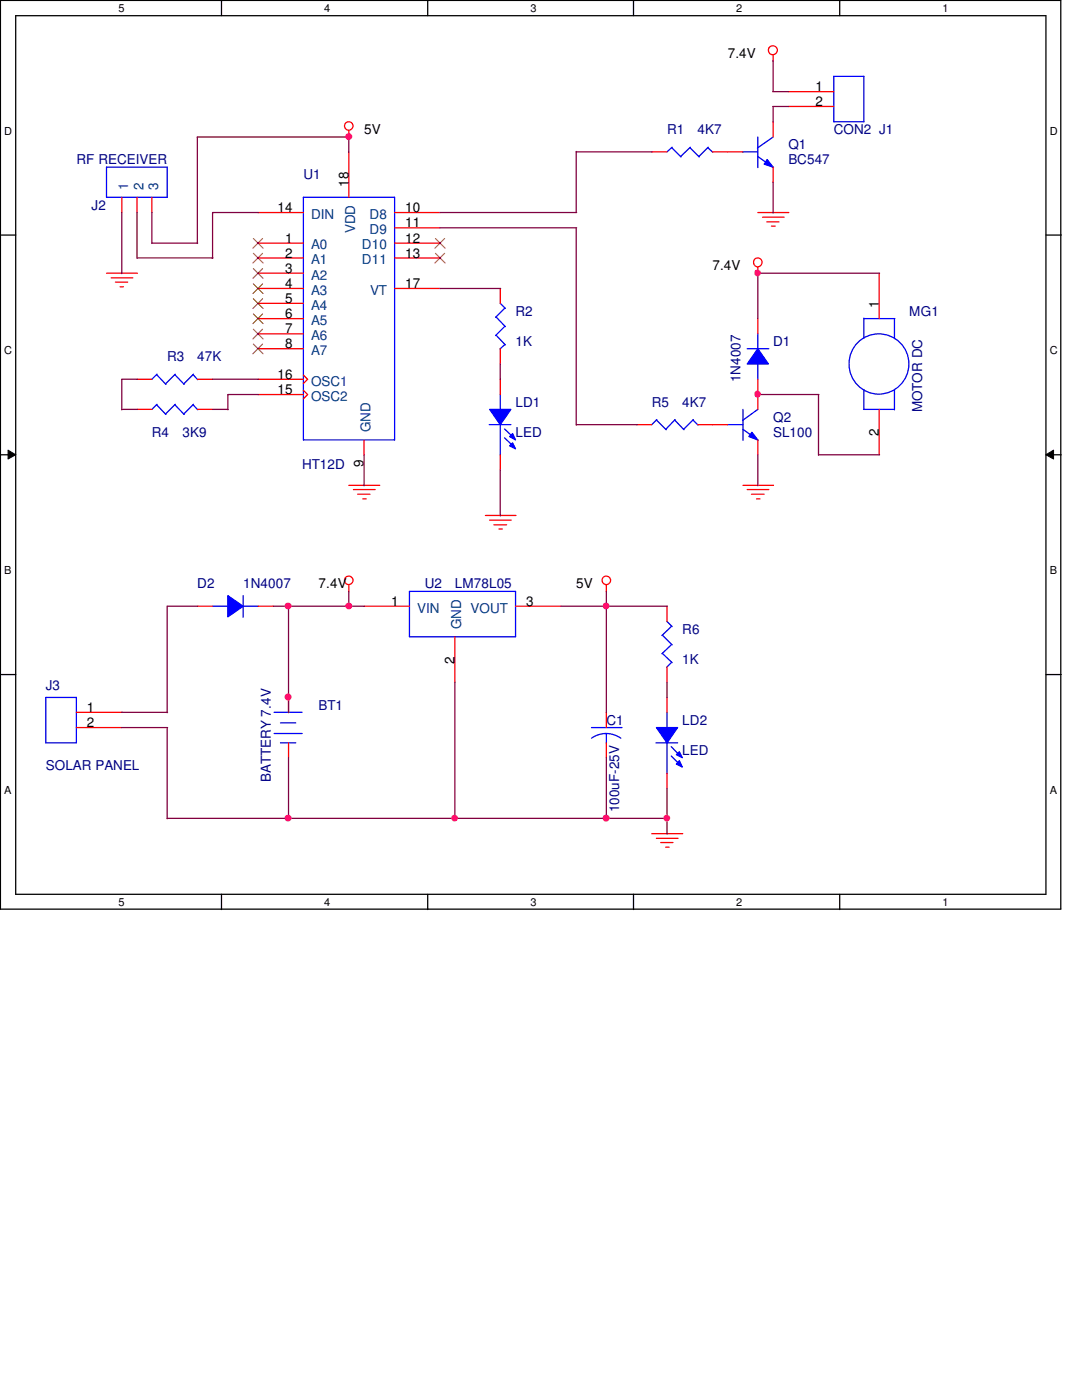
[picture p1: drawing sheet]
<svg xmlns="http://www.w3.org/2000/svg" width="216mm" height="279mm" viewBox="0 0 216 279" stroke-linecap="round" stroke-linejoin="round" font-family="sans-serif">
<path d="M.1 .1h211.6v181.3h-211.6zM3.1 3.1h205.6v175.4h-205.6z" fill="none" stroke="#000" stroke-width=".25"/>
<g fill="#fff">
<path d="M23.6 .4h1.2v2.4h-1.2z"/>
<path d="M23.6 178.8h1.2v2.4h-1.2z"/>
</g>
<path d="M44.2 .1v3M44.2 178.5v3" fill="none" stroke="#000" stroke-width=".25"/>
<g fill="#fff">
<path d="M64.7 .4h1.2v2.4h-1.2z"/>
<path d="M64.7 178.8h1.2v2.4h-1.2z"/>
</g>
<path d="M85.3 .1v3M85.3 178.5v3" fill="none" stroke="#000" stroke-width=".25"/>
<g fill="#fff">
<path d="M105.8 .4h1.2v2.4h-1.2z"/>
<path d="M105.8 178.8h1.2v2.4h-1.2z"/>
</g>
<path d="M126.4 .1v3M126.4 178.5v3" fill="none" stroke="#000" stroke-width=".25"/>
<g fill="#fff">
<path d="M146.9 .4h1.2v2.4h-1.2z"/>
<path d="M146.9 178.8h1.2v2.4h-1.2z"/>
</g>
<path d="M167.6 .1v3M167.6 178.5v3" fill="none" stroke="#000" stroke-width=".25"/>
<g fill="#fff">
<path d="M188 .4h1.2v2.4h-1.2z"/>
<path d="M188 178.8h1.2v2.4h-1.2z"/>
<path d="M.8 25h1.6v2.3h-1.6z"/>
<path d="M209.5 25h1.5v2.3h-1.5z"/>
<path d="M.8 68.7h1.6v2.4h-1.6z"/>
<path d="M209.5 68.7h1.5v2.4h-1.5z"/>
</g>
<path d="M.1 46.9h3M208.7 46.9h3.1" fill="none" stroke="#000" stroke-width=".25"/>
<g fill="#fff">
<path d="M.8 112.6h1.5v2.4h-1.5z"/>
<path d="M209.5 112.6h1.4v2.4h-1.4z"/>
</g>
<path d="M.1 90.8h3M208.7 90.8h3.1" fill="none" stroke="#000" stroke-width=".25"/>
<path d="M1.6 89.8l1.5 1-1.5 .8zM208.7 90.8l1.5-1v1.8z" fill="#000"/>
<path d="M1.6 89.8l1.5 1-1.5 .8zM208.7 90.8l1.5-1v1.8z" fill="none" stroke="#000" stroke-width=".2"/>
<g fill="#fff">
<path d="M.8 156.5h1.5v2.3h-1.5z"/>
<path d="M209.5 156.5h1.4v2.3h-1.4z"/>
</g>
<path d="M.1 134.6h3M208.7 134.6h3.1" fill="none" stroke="#000" stroke-width=".25"/>
<g fill="none" stroke="#f00" stroke-width=".25">
<path d="M154.3 11v1.3M69.6 26.1v1.3M21.3 54.5h6.1M22.2 55.5h4.3M23 56.3h2.5M24 57.2h.6M151.2 42.4h6.2M151.2 53.3v1.3M152.1 43.3h4.4M153 44.3h2.4M153.9 45.1h.8M69.6 96.9h6.2"/>
<path d="M70.5 97.7h4.3M71.4 98.6h2.4M72.4 99.6h.7M148.3 96.9h6M149.1 97.7h4.3M149.9 98.6h2.6M151 99.6h.6M69.6 116.8v1.3M96.9 102.9h6.1M97.7 103.8h4.3M98.6 104.7h2.5M99.6 105.6h.6"/>
<path d="M121 116.8v1.3M130 166.4h6.2M131 167.3h4.3M131.8 168.1h2.5M132.8 169.1h.7"/>
<circle cx="154.2" cy="10" r=".9"/>
<circle cx="69.6" cy="25.1" r=".85"/>
<circle cx="151.2" cy="52.3" r=".87"/>
<circle cx="69.6" cy="115.8" r=".85"/>
<circle cx="121" cy="115.8" r=".85"/>
</g>
<path d="M148.2 30.3h3M151.2 31.2l3.1 2.2M151.2 27.3v6.1M154.3 27.3l-3.2 2.2" fill="none" stroke="#00f" stroke-width=".25"/>
<path d="M153.1 31.8l1.2 1.6-1.8-.6z" fill="#00f"/>
<path d="M134 29.5l1.9 1.8M134.1 29.4l-1 .9M137.7 29.5l1.8 1.8M137.8 29.4l-2 1.8M141.2 29.5l1 .9M141.3 29.4l-1.9 1.8M153.1 31.8l1.2 1.6-1.8-.6zM149.1 69.6h4.3M151.2 66.5v3.1M151.2 72.6v3.1" fill="none" stroke="#00f" stroke-width=".25"/>
<path d="M130 30.3h3.1M142.2 30.3h6.1M154.3 24.3v3M154.3 33.4v3" fill="none" stroke="#f00" stroke-width=".25"/>
<path d="M151.2 69.6l2.1 3h-4.2z" fill-rule="evenodd" fill="#00f"/>
<path d="M151.2 69.6l2.1 3h-4.2zM130.9 148.3h4.3M133.1 142.2v3.1M133.1 148.3v6" fill="none" stroke="#00f" stroke-width=".25"/>
<path d="M151.2 63.6v3M151.2 75.7v3" fill="none" stroke="#f00" stroke-width=".25"/>
<path d="M131 145.2h4.2l-2.1 3.1z" fill-rule="evenodd" fill="#00f"/>
<path d="M131 145.2h4.2l-2.1 3.1z" fill="none" stroke="#00f" stroke-width=".25"/>
<path d="M135.6 151.8l.5 1.3-1.1-.6z" fill-rule="evenodd" fill="#00f"/>
<path d="M135.6 151.8l.5 1.3-1.1-.6z" fill="none" stroke="#00f" stroke-width=".25"/>
<path d="M135.6 150l.5 1.2-1.1-.6z" fill-rule="evenodd" fill="#00f"/>
<path d="M21.3 33.4h12.1v6h-12.1zM145.1 84.8h3.2M148.3 85.7l3 2.2M148.3 81.7v6.2M151.2 81.7l-3 2.2M133.9 149l1.9 2M133.9 150.9l1.9 1.8M135.6 150l.5 1.2-1.1-.6z" fill="none" stroke="#00f" stroke-width=".25"/>
<path d="M24.3 39.4v3M27.3 39.4v3M30.3 39.4v3M133.1 139.2v3M133.1 154.3v3" fill="none" stroke="#f00" stroke-width=".25"/>
<path d="M150 86.3l1.2 1.5-1.8-.7z" fill="#00f"/>
<path d="M60.5 39.4h18.2v48.4h-18.2zM31.2 80.8l1.9 1.9M31.3 80.7l-1 1M34.9 80.8l1.8 1.9M35 80.7l-2 1.9M38.5 80.8l1 1M38.6 80.7l-1.9 1.9M150 86.3l1.2 1.5-1.8-.7zM48.5 118.9v4.3M42.4 121h3.2M48.5 121h3.1" fill="none" stroke="#00f" stroke-width=".25"/>
<g fill="none" stroke="#f00" stroke-width=".25">
<path d="M69.6 30.3v9.1M51.5 42.4h9M51.5 57.6h9M51.5 48.5h9M51.5 51.5h9M51.5 54.5h9M78.7 42.4h9.1M78.7 57.6h9.1M78.7 48.5h9.1M78.7 51.5h9.1M78.7 45.5h9.1M51.5 60.5h9"/>
<path d="M51.5 63.6h9M51.5 66.6h9M51.5 69.6h9M51.5 75.7h9M51.5 78.7h9M60.5 74.8l.9 .9-.9 .8M60.5 77.9l.9 .8-.9 .9M151.2 78.7v3M27.3 81.7h3M39.4 81.7h3M72.6 87.8v3M142.2 84.8h3"/>
<path d="M151.2 87.8v3"/>
</g>
<g fill="none" stroke="#804000" stroke-width=".2">
<path d="M50.5 47.6l2 1.9M50.5 50.5l2 2M50.5 53.6l2 1.9M50.5 56.6l2 2M50.5 59.6l2 2M52.4 47.6l-1.9 1.9M52.4 50.5l-1.9 2M52.4 53.6l-1.9 1.9M52.4 56.6l-1.9 2M52.4 59.6l-1.9 2M86.9 47.6l1.9 1.9M86.9 50.5l1.9 2"/>
<path d="M88.7 47.6l-1.9 1.9M88.7 50.5l-1.9 2M50.5 62.7l2 1.9M50.5 65.7l2 1.9M50.5 68.7l2 1.9M52.4 62.7l-1.9 1.9M52.4 65.7l-1.9 1.9M52.4 68.7l-1.9 1.9"/>
</g>
<path d="M45.5 118.9l3 2.1-3 2.1z" fill-rule="evenodd" fill="#00f"/>
<g fill="none" stroke="#00f" stroke-width=".25">
<path d="M166.4 15.2h6v9.1h-6zM31.2 74.8l1.9 1.9M31.3 74.7l-1 1M34.9 74.8l1.8 1.9M35 74.7l-2 1.9M38.5 74.8l1 1M38.6 74.7l-1.9 1.9M99 63.2l1.8 2M99 66.9l1.8 1.9M99.8 60.5l1 1.1M99.8 78.7v3.1M100.8 61.5l-1.9 1.8"/>
<path d="M100.8 65.1l-1.9 1.9M100.8 68.7l-1.1 1M172.4 63.5v4M172.4 77.7v4M172.4 63.6h6.2M178.5 63.6v4M178.5 77.8v4M97.6 84.8h4.3M99.8 84.8v6M131 83.8l1.9 2M131.1 83.7l-1.1 1.1M134.6 83.8l1.9 2"/>
<path d="M134.7 83.7l-1.9 2M138.3 83.8l1 1M138.3 83.7l-1.9 2M172.3 81.7h6.2M45.5 118.9l3 2.1-3 2.1zM81.7 118h21.2v9.1h-21.2zM9.1 139.2h6.1v9.1h-6.1zM132.2 126.7l1.9 2M132.2 130.4l1.9 1.8M133.1 124l1 1.1M134 125l-1.9 1.8M134 128.6l-1.9 1.9"/>
<path d="M134 132.2l-1 1M54.7 142.2h5.6M54.7 146.4h5.6M56 148.3h3M56 144.3h3M118 147.3l1.4-.7 1.5-.2 1.6 .2 1.4 .7M118 145.2h6.1M121 146.4v1.9"/>
<circle cx="175.4" cy="72.6" r="6"/>
</g>
<g fill="none" stroke="#f00" stroke-width=".25">
<path d="M157.3 18.3h9.1M157.3 21.3h9.1M99.8 57.6v2.9M175.4 54.5v9.1M27.3 75.7h3M39.4 75.7h3M99.8 69.6v3M127.1 84.8h2.9M139.2 84.8h3M175.4 81.7v9.1M39.4 121h3M51.5 121h3"/>
<path d="M57.6 139.2v3M72.6 121h9.1M90.8 127.1v9M102.9 121h9M133.1 121v3M133.1 133.1v3M15.2 142.2h9.1M15.2 145.2h9.1M57.6 148.3v2.9M121 142.2v3M121 148.3v2.9"/>
</g>
<path d="M97.7 81.7h4.2l-2.1 3.1z" fill-rule="evenodd" fill="#00f"/>
<path d="M97.7 81.7h4.2l-2.1 3.1z" fill="none" stroke="#00f" stroke-width=".25"/>
<path d="M102.3 88.4l.6 1.2-1.2-.6z" fill-rule="evenodd" fill="#00f"/>
<path d="M102.3 88.4l.6 1.2-1.2-.6z" fill="none" stroke="#00f" stroke-width=".25"/>
<path d="M102.3 86.5l.6 1.3-1.2-.7z" fill-rule="evenodd" fill="#00f"/>
<path d="M100.7 85.6l1.9 1.9M100.7 87.4l1.9 1.8M102.3 86.5l.6 1.3-1.2-.7z" fill="none" stroke="#00f" stroke-width=".25"/>
<path d="M99.8 75.7v3M99.8 90.8v3" fill="none" stroke="#f00" stroke-width=".25"/>
<g fill="none" stroke="#800040" stroke-width=".25">
<path d="M154.2 18.3h3.1M154.3 12.1v6.2M69.6 27.3v3.1M69.7 27.3h-30.3v21.3M115 30.2v12.2M115 30.3h15.1M154.2 21.3h3.1M154.3 21.3v3.1M154.3 36.4v6.1M24.3 42.4v12.2M27.3 42.4v9.2M27.3 51.5h15.2"/>
<path d="M30.3 48.5h9.2M30.3 42.4v6.2M51.6 42.4h-9.2v9.2M87.8 42.4h27.3M87.8 57.6h12.1M87.8 45.5h27.3M115 45.5v39.3M151.2 54.4v9.2M151.2 54.5h24.3M27.4 75.7h-3.1v6.1M42.4 75.7h9.2M51.6 78.7h-6.1v3.1"/>
<path d="M99.8 72.6v3.2M151.2 78.7h12.2M163.3 78.7v12.1M24.3 81.7h3.1M42.4 81.7h3.2M72.6 90.8v6.1M99.8 93.8v9.2M115 84.8h12.2M151.2 90.8v6.1M163.3 90.8h12.2M69.6 118v3.1M121 118v24.2"/>
<path d="M39.5 121h-6.1v21.2M54.5 121h18.2M57.6 121v21.2M90.8 136.1v27.3M111.9 121h21.3M133.1 136.1v3.2M24.3 142.2h9.1M24.3 145.2h9.1M33.4 145.2v18.2M57.6 151.2v12.2M121 151.2v12.2M133.1 157.3v9.2"/>
<path d="M33.4 163.3h99.8"/>
</g>
<circle cx="120.9" cy="120.9" r=".57" fill="#f0f"/>
<circle cx="120.9" cy="120.9" r=".57" fill="none" stroke="#f0f" stroke-width=".25"/>
<circle cx="69.6" cy="27.3" r=".59" fill="#f0f"/>
<circle cx="69.6" cy="27.3" r=".59" fill="none" stroke="#f0f" stroke-width=".25"/>
<circle cx="57.5" cy="139.1" r=".59" fill="#f0f"/>
<circle cx="57.5" cy="139.1" r=".59" fill="none" stroke="#f0f" stroke-width=".25"/>
<circle cx="57.5" cy="120.9" r=".58" fill="#f0f"/>
<circle cx="57.5" cy="120.9" r=".58" fill="none" stroke="#f0f" stroke-width=".25"/>
<circle cx="69.6" cy="120.9" r=".58" fill="#f0f"/>
<circle cx="69.6" cy="120.9" r=".58" fill="none" stroke="#f0f" stroke-width=".25"/>
<circle cx="90.7" cy="163.3" r=".57" fill="#f0f"/>
<circle cx="90.7" cy="163.3" r=".57" fill="none" stroke="#f0f" stroke-width=".25"/>
<circle cx="57.5" cy="163.3" r=".58" fill="#f0f"/>
<circle cx="57.5" cy="163.3" r=".58" fill="none" stroke="#f0f" stroke-width=".25"/>
<circle cx="120.9" cy="163.3" r=".57" fill="#f0f"/>
<circle cx="120.9" cy="163.3" r=".57" fill="none" stroke="#f0f" stroke-width=".25"/>
<circle cx="120.9" cy="163.3" r=".57" fill="#f0f"/>
<circle cx="120.9" cy="163.3" r=".57" fill="none" stroke="#f0f" stroke-width=".25"/>
<circle cx="133" cy="163.3" r=".57" fill="#f0f"/>
<circle cx="133" cy="163.3" r=".57" fill="none" stroke="#f0f" stroke-width=".25"/>
<circle cx="151.2" cy="54.5" r=".57" fill="#f0f"/>
<circle cx="151.2" cy="54.5" r=".57" fill="none" stroke="#f0f" stroke-width=".25"/>
<circle cx="151.1" cy="78.6" r=".58" fill="#f0f"/>
<circle cx="151.1" cy="78.6" r=".58" fill="none" stroke="#f0f" stroke-width=".25"/>
<g font-size="2.7">
<text x="145.2" y="11.6">7.4V</text>
<text x="162.7" y="18.2">1</text>
<text x="162.7" y="21.2">2</text>
<text x="72.6" y="26.8">5V</text>
<text x="69.5" y="37.3" transform="rotate(-90 69.5 37.3)">18</text>
<text x="55.4" y="42.3">14</text>
<text x="80.9" y="42.3">10</text>
<text x="80.9" y="45.4">11</text>
<text x="56.9" y="48.4">1</text>
<text x="56.9" y="51.4">2</text>
<text x="80.9" y="48.4">12</text>
<text x="80.9" y="51.4">13</text>
<text x="142.2" y="53.9">7.4V</text>
<text x="56.9" y="54.4">3</text>
<text x="56.9" y="57.5">4</text>
<text x="80.9" y="57.5">17</text>
<text x="56.9" y="60.5">5</text>
<text x="56.9" y="63.5">6</text>
<text x="175.3" y="61.5" transform="rotate(-90 175.3 61.5)">1</text>
<text x="56.9" y="66.5">7</text>
<text x="56.9" y="69.5">8</text>
<text x="55.4" y="75.6">16</text>
<text x="55.4" y="78.7">15</text>
<text x="175.3" y="87" transform="rotate(-90 175.3 87)">2</text>
<text x="72.6" y="93.1" transform="rotate(-90 72.6 93.1)">9</text>
<text x="63.6" y="117.4">7.4V</text>
<text x="115" y="117.4">5V</text>
<text x="78.1" y="120.9">1</text>
<text x="105" y="120.9">3</text>
<text x="90.7" y="132.4" transform="rotate(-90 90.7 132.4)">2</text>
<text x="17.4" y="142.1">1</text>
<text x="17.4" y="145.1">2</text>
</g>
<g font-size="2.7" fill="#000080">
<text x="133.1" y="26.8">R1</text>
<text x="139.2" y="26.8">4K7</text>
<text x="157.3" y="29.8">Q1</text>
<text x="166.4" y="26.8">CON2 J1</text>
<text x="15.2" y="32.8">RF RECEIVER</text>
<text x="60.5" y="35.8">U1</text>
<text x="157.3" y="32.8">BC547</text>
<text x="18.3" y="41.8">J2</text>
<text x="102.9" y="63">R2</text>
<text x="181.4" y="63">MG1</text>
<text x="102.9" y="69.1">1K</text>
<text x="154.3" y="69.1">D1</text>
<text x="33.4" y="72.1">R3</text>
<text x="39.4" y="72.1">47K</text>
<text x="147.7" y="76.3" transform="rotate(-90 147.7 76.3)">1N4007</text>
<text x="102.9" y="81.2">LD1</text>
<text x="130" y="81.2">R5</text>
<text x="136.1" y="81.2">4K7</text>
<text x="184" y="82.3" transform="rotate(-90 184 82.3)">MOTOR DC</text>
<text x="30.3" y="87.2">R4</text>
<text x="36.4" y="87.2">3K9</text>
<text x="102.9" y="87.2">LED</text>
<text x="154.3" y="84.2">Q2</text>
<text x="154.3" y="87.2">SL100</text>
<text x="60.3" y="93.6">HT12D</text>
<text x="39.4" y="117.4">D2</text>
<text x="48.5" y="117.4">1N4007</text>
<text x="84.8" y="117.4">U2</text>
<text x="90.8" y="117.4">LM78L05</text>
<text x="136.1" y="126.5">R6</text>
<text x="9.1" y="137.7">J3</text>
<text x="136.1" y="132.5">1K</text>
<text x="63.6" y="141.6">BT1</text>
<text x="121" y="144.6">C1</text>
<text x="136.1" y="144.6">LD2</text>
<text x="9.1" y="153.7">SOLAR PANEL</text>
<text x="136.1" y="150.7">LED</text>
<text x="54" y="156" transform="rotate(-90 54 156)">BATTERY 7.4V</text>
<text x="123.5" y="162.1" transform="rotate(-90 123.5 162.1)">100uF-25V</text>
</g>
<g font-size="2.7" fill="#004080">
<text x="25.6" y="37.8" transform="rotate(-90 25.6 37.8)">1</text>
<text x="28.6" y="37.8" transform="rotate(-90 28.6 37.8)">2</text>
<text x="31.6" y="37.8" transform="rotate(-90 31.6 37.8)">3</text>
<text x="62.1" y="43.7">DIN</text>
<text x="70.9" y="46.6" transform="rotate(-90 70.9 46.6)">VDD</text>
<text x="73.7" y="43.7">D8</text>
<text x="73.7" y="46.7">D9</text>
<text x="62.1" y="49.8">A0</text>
<text x="62.1" y="52.7">A1</text>
<text x="72.2" y="49.8">D10</text>
<text x="72.2" y="52.7">D11</text>
<text x="62.1" y="55.8">A2</text>
<text x="62.1" y="58.8">A3</text>
<text x="73.8" y="58.8">VT</text>
<text x="62.1" y="61.8">A4</text>
<text x="62.1" y="64.9">A5</text>
<text x="62.1" y="67.9">A6</text>
<text x="62.1" y="70.9">A7</text>
<text x="62.1" y="77">OSC1</text>
<text x="62.1" y="80">OSC2</text>
<text x="73.9" y="86.3" transform="rotate(-90 73.9 86.3)">GND</text>
<text x="83.2" y="122.3">VIN</text>
<text x="92" y="125.6" transform="rotate(-90 92 125.6)">GND</text>
<text x="93.9" y="122.3">VOUT</text>
</g>
<g font-size="2.2">
<text x="23.6" y="2.4">5</text>
<text x="64.7" y="2.4">4</text>
<text x="105.8" y="2.4">3</text>
<text x="146.9" y="2.4">2</text>
<text x="188" y="2.4">1</text>
<text x=".8" y="26.9">D</text>
<text x="209.5" y="26.9">D</text>
<text x=".8" y="70.7">C</text>
<text x="209.5" y="70.7">C</text>
<text x=".8" y="114.6">B</text>
<text x="209.5" y="114.6">B</text>
<text x=".8" y="158.4">A</text>
<text x="209.5" y="158.4">A</text>
<text x="23.6" y="180.8">5</text>
<text x="64.7" y="180.8">4</text>
<text x="105.8" y="180.8">3</text>
<text x="146.9" y="180.8">2</text>
<text x="188" y="180.8">1</text>
</g>
</svg>
